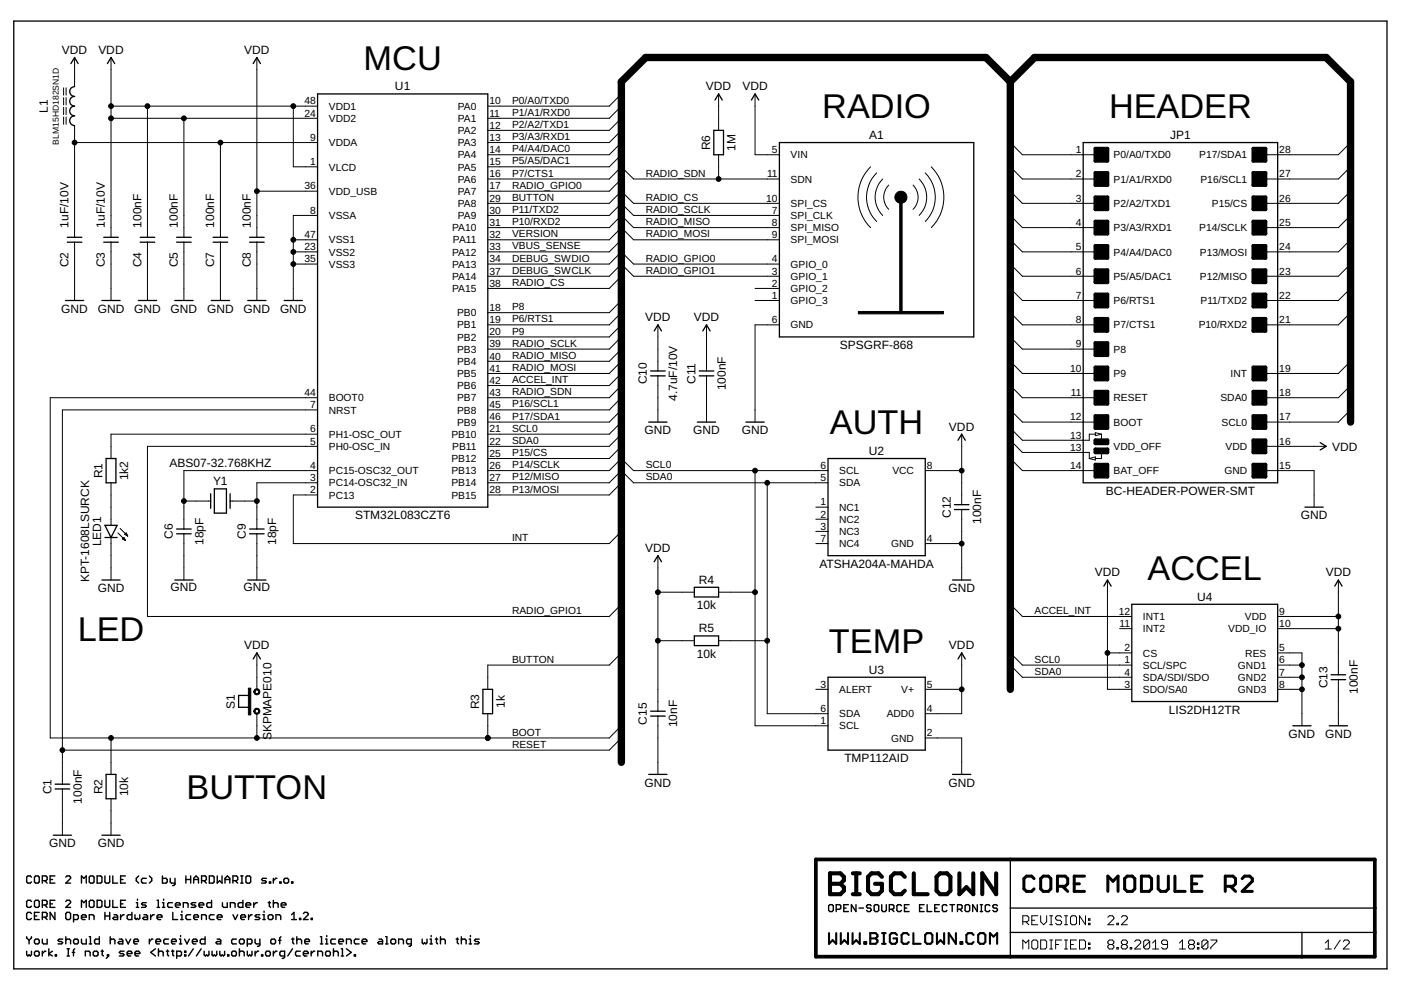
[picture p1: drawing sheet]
<svg xmlns="http://www.w3.org/2000/svg" width="297mm" height="210mm" viewBox="0 0 297 210" stroke-linecap="round" stroke-linejoin="round" font-family="sans-serif">
<g fill="none" stroke="#000" stroke-width=".3">
<path d="M5.7 198.6v.3l.5 .5M6.2 199.4v.7M6.7 186l-.3-.3h-.5l-.2 .3v1l.2 .2h.5l.3-.2M6.7 191.1l-.3-.2h-.5l-.2 .2v1l.2 .3h.5l.3-.3M6.7 193.7l-.3-.3h-.5l-.2 .3v1l.2 .3h.5l.3-.3M6.7 198.6v.3l-.5 .5M7.3 186l.3-.3h.5l.2 .3v1l-.2 .2h-.5l-.3-.2zM7.3 194.2h.5M7.6 190.9h.5l.2 .2v1l-.2 .3h-.5l-.3-.3v-1zM7.6 199.1h.5l.2 .3v.5l-.2 .2h-.5l-.3-.2v-.5zM8.3 193.4h-1v1.6h1M9 186.7h.7l.3-.2v-.5l-.3-.3h-.7v1.5"/>
<path d="M9 191.9h.7l.3-.3v-.5l-.3-.2h-.7v1.5M9 194.5h.7l.3-.3v-.5l-.3-.3h-.7v1.6M9 199.1v.8l.2 .2h.8v-1M9.5 186.7l.5 .5M9.5 191.9l.5 .5M9.5 194.5l.5 .5M10.6 186.5h.5M10.6 191.6h.5M11.6 185.7h-1v1.5h1M11.6 190.9h-1v1.5h1M11.6 193.4v1.6l-1-1.6v1.6M13.3 199.1h-.7l-.3 .3 .3 .2h.4l.3 .3-.3 .2h-.7"/>
<path d="M13.9 186l.3-.3h.5l.3 .3v.2l-1.1 1h1.1M13.9 191.1l.3-.2h.5l.3 .2v.3l-1.1 1h1.1M13.9 199.4l.3-.3h.5l.3 .3v.7M13.9 198.6v1.5M14.2 193.4h.5l.3 .3v1l-.3 .3h-.5l-.3-.3v-1zM15.6 195h.8l.2-.3v-.5l-.2-.2h-.8v1.5M15.9 199.1h.5l.2 .3v.5l-.2 .2h-.5l-.3-.2v-.5zM17.3 194.5h1v-.3l-.3-.2h-.5l-.2 .2v.5l.2 .3h.5M17.3 187.2v-1.5l.5 .5 .5-.5v1.5M17.3 192.4v-1.5l.5 .5 .5-.5v1.5M17.3 199.1v.8l.2 .2h.8v-1M18.9 186l.3-.3h.5l.2 .3v1l-.2 .2h-.5l-.3-.2z"/>
<path d="M18.9 195v-1h.8l.2 .2v.8M18.9 198.6h.3v1.5M19.2 190.9h.5l.2 .2v1l-.2 .3h-.5l-.3-.3v-1zM20.6 185.7h.8l.2 .3v1l-.2 .2h-.8zM20.6 190.9h.8l.2 .2v1l-.2 .3h-.8zM21.1 198.6v1.5h-.8l-.3-.2v-.5l.3-.3h.8M22.2 185.7v1.3l.3 .2h.5l.3-.2v-1.3M22.2 190.9v1.2l.3 .3h.5l.3-.3v-1.2M22.2 193.4v1.6M22.2 194.2h1.1M23.3 193.4v1.6M23.4 199.4l.2-.3h.5l.3 .3v.7"/>
<path d="M23.4 198.6v1.5M23.9 185.7v1.5h1M23.9 190.9v1.5h1M24.2 194h.5l.2 .2v.8h-.7l-.3-.3 .3-.2h.7M25.3 199.1h.5l.2 .3v.7h-.7l-.3-.2 .3-.3h.7M25.6 186.5h.5M25.6 194v1M25.6 191.6h.5M26.3 194h-.2l-.5 .5M26.6 185.7h-1v1.5h1M26.6 190.9h-1v1.5h1M26.7 199.1l.5 1 .5-1"/>
<path d="M28 193.4v1.6h-.8l-.2-.3v-.5l.2-.2h.8M28.3 199.6h1.1v-.2l-.3-.3h-.5l-.3 .3v.5l.3 .2h.5M28.6 194v.7l.3 .3 .2-.3 .3 .3 .2-.3v-.7M28.9 192.4h.5M28.9 191.4h.2v1M29.1 190.6v.3M29.4 185.7l-.5 .5v.5l.5 .5M30.5 194h.5l.3 .2v.8h-.8l-.2-.3 .2-.2h.8M31 186.2h-.8l-.2 .3v.5l.2 .2h.8M31 191.4h-.8l-.2 .2 .2 .3h.6l.2 .2-.2 .3h-.8M31.7 185.7l.5 .5v.5l-.5 .5M31.7 199.1v1"/>
<path d="M31.9 194v1M32.4 199.1h-.2l-.5 .5M32.7 194h-.3l-.5 .5M33 199.6h1.1v-.2l-.3-.3h-.5l-.3 .3v.5l.3 .2h.5M33.3 190.9h.3v1.5M33.3 192.4h.5M33.3 194.5h1v-.3l-.2-.2h-.5l-.3 .2v.5l.3 .3h.5M34.4 185.7v1.5h.8l.3-.2v-.5l-.3-.3h-.8M34.4 192.4h.5M34.4 191.4h.3v1M34.7 190.6v.3M35.7 199.1h-.7l-.3 .3v.5l.3 .2h.7"/>
<path d="M36.1 186.2v.8l.2 .2h.8M36.4 199.6h1v-.2l-.3-.3h-.5l-.2 .3v.5l.2 .2h.5M36.6 191.4h-.8l-.3 .2v.5l.3 .3h.8M36.6 193.4v1.6h1.1M37.1 186.2v1.3l-.2 .2h-.3M37.2 191.9h1v-.3l-.2-.2h-.6l-.2 .2v.5l.2 .3h.6M38 199.1h.3v1M38.3 198.4v.2M38.3 195h.5M38.3 194h.3v1M38.6 193.2v.2M38.9 192.4v-1h.7l.3 .2v.8"/>
<path d="M39.1 199.1l.5 1 .6-1M39.4 186.5h1M39.4 185.7v1.5M40.4 194h-.7l-.3 .2v.5l.3 .3h.7M40.4 185.7v1.5M40.8 199.6h1v-.2l-.2-.3h-.6l-.2 .3v.5l.2 .2h.6M41.1 186.5h1M41.1 187.2v-1l.5-.5 .5 .5v1M41.1 194.5h1v-.3l-.3-.2h-.5l-.2 .2v.5l.2 .3h.5M41.5 191.4h-.7l-.3 .2 .3 .3h.5l.2 .2-.2 .3h-.8M42.2 191.9h1v-.3l-.3-.2h-.5l-.2 .2v.5l.2 .3h.5M42.7 186.7h.8l.3-.2v-.5l-.3-.3h-.8v1.5"/>
<path d="M42.7 195v-1h.8l.3 .2v.8M43.2 186.7l.6 .5M43.5 198.6v1.5h-.8l-.2-.2v-.5l.2-.3h.8M44.4 185.7h.7l.3 .3v1l-.3 .2h-.7zM44.9 190.9v1.5h-.8l-.3-.3v-.5l.3-.2h.8M45.4 194h-.8l-.2 .2v.5l.2 .3h.8M46 199.1h.5l.3 .3v.7h-.8l-.2-.2 .2-.3h.8M46.1 185.7v1.5l.5-.5 .5 .5v-1.5M46.1 194.5h1v-.3l-.3-.2h-.5l-.2 .2v.5l.2 .3h.5M47.2 191.4v.7l.2 .3h.8v-1M47.7 186.5h1M47.7 187.2v-1l.5-.5 .5 .5v1"/>
<path d="M48.8 192.4v-1h.8l.2 .2v.8M49.4 186.7h.7l.3-.2v-.5l-.3-.3h-.7v1.5M49.4 194l.5 1 .5-1M49.9 186.7l.5 .5M50.1 199.1h-.7l-.3 .3v.5l.3 .2h.7M51 199.1h.5l.3 .3v.5l-.3 .2h-.5l-.2-.2v-.5zM51 185.7h.5M51 187.2h.5M51 194.5h1v-.3l-.2-.2h-.5l-.3 .2v.5l.3 .3h.5M51.3 185.7v1.5M51.5 190.9v1.5h-.8l-.2-.3v-.5l.2-.2h.8M52.1 186l.3-.3h.5l.2 .3v1l-.2 .2h-.5l-.3-.2z"/>
<path d="M52.1 191.9h1v-.3l-.2-.2h-.5l-.3 .2v.5l.3 .3h.5M52.7 194v1M53.5 194h-.3l-.5 .5M53.8 191.4v1M54.1 199.1v.8l.2 .2h.8M54.6 191.4h-.3l-.5 .5M55.1 194h-.8l-.2 .2 .2 .3h.5l.3 .2-.3 .3h-.7M55.1 199.1v1.3l-.3 .2h-.2M55.7 195h.5M55.7 194h.3v1M56 193.2v.2M56.5 186.2h-.8l-.2 .3 .2 .2h.5l.3 .3-.3 .2h-.7"/>
<path d="M56.9 191.4h.5M56.9 194.2l.2-.2h.5l.3 .2v.5l-.3 .3h-.5l-.2-.3zM57.1 191.1v1l.3 .3M57.1 187h.3v.2h-.3zM57.7 199.1h.5l.2 .3v.5l-.2 .2h-.5l-.3-.2v-.5zM58 186.2v1M58 190.9v1.5M58 191.6l.2-.2h.5l.3 .2v.8M58.5 195v-1h.8l.2 .2v.8M58.7 186.2h-.2l-.5 .5M59.1 199.4h.5M59.3 187h.3v.2h-.3z"/>
<path d="M59.6 198.6l-.3 .3v1.2M59.6 191.9h1v-.3l-.2-.2h-.5l-.3 .2v.5l.3 .3h.5M60.2 186.5l.2-.3h.5l.3 .3v.5l-.3 .2h-.5l-.2-.2zM61.8 187h.3v.2h-.3zM61.8 195h1M61.8 194l.5-.6v1.6M61.8 199.1h.5M62.1 198.9v1l.2 .2M62.9 199.4l.3-.3h.5l.2 .3v.7M62.9 198.6v1.5M63.5 194.7h.3v.3h-.3zM64.3 193.7l.3-.3h.5l.2 .3v.3l-1 1h1"/>
<path d="M64.6 199.6h1v-.2l-.2-.3h-.5l-.3 .3v.5l.3 .2h.5M66 194.7h.2v.3h-.2zM67.9 198.6h.3v1.5M69 199.1h.3v1M69.3 198.4v.2M71.1 199.1h-.7l-.3 .3v.5l.3 .2h.7M71.8 199.6h1v-.2l-.2-.3h-.5l-.3 .3v.5l.3 .2h.5M76.1 199.1h-.7l-.3 .3v.5l.3 .2h.7M76.8 199.6h1v-.2l-.3-.3h-.5l-.2 .3v.5l.2 .2h.5M80.3 199.1h.6l.2 .3v.7h-.8l-.2-.2 .2-.3h.8M81.8 198.6h.2v1.5M82.9 199.4l.2-.3h.5l.3 .3v.5l-.3 .2h-.5l-.2-.2z"/>
<path d="M89.5 199.1v.8l.3 .2 .2-.2 .3 .2 .2-.2v-.8M91.2 199.1h.2v1M91.4 198.4v.2M92.3 199.1h.5M92.5 198.9v1l.3 .2M93.4 199.4l.2-.3h.5l.3 .3v.7M93.4 198.6v1.5M96.7 199.1h.5M97 198.9v1l.2 .2M97.8 199.4l.3-.3h.5l.2 .3v.7M97.8 198.6v1.5M99.5 199.1h.2v1"/>
<path d="M99.7 198.4v.2M101.6 199.1h-.8l-.2 .3 .2 .2h.5l.3 .3-.3 .2h-.7M175.7 192l.2-.2h.5l.3 .2v1l-.3 .3h-.5l-.2-.3zM177.3 192.8h.7l.3-.3v-.5l-.3-.2h-.7v1.5M178.9 192.5h.5M179.9 191.8h-1v1.5h1M181.5 191.8v1.5l-1-1.5v1.5M182.1 192.5h1M184.7 192l-.2-.2h-.5l-.3 .2v.3l.3 .2h.5l.2 .3-.2 .5h-.5l-.3-.3M185.3 192l.3-.2h.5l.2 .2v1l-.2 .3h-.5l-.3-.3zM186.9 191.8v1.2l.3 .3h.5l.2-.3v-1.2M188.6 192.8h.7l.2-.3v-.5l-.2-.2h-.7v1.5"/>
<path d="M189 192.8l.5 .5M191.1 192l-.2-.2h-.5l-.2 .2v1l.2 .3h.5l.2-.3M191.8 192.5h.5M192.7 191.8h-.9v1.5h.9M195 192.5h.5M195.9 191.8h-.9v1.5h.9M196.6 191.8v1.5h.9M198.2 192.5h.5M199.2 191.8h-1v1.5h1M200.8 192l-.3-.2h-.5l-.2 .2v1l.2 .3h.5l.3-.3M201.4 191.8h1M201.9 191.8v1.5"/>
<path d="M203 192.8h.7l.3-.3v-.5l-.3-.2h-.7v1.5M203.5 192.8l.5 .5M204.9 191.8h.4l.3 .2v1l-.3 .3h-.4l-.3-.3v-1zM207.2 191.8v1.5l-1-1.5v1.5M207.8 191.8h.5M207.8 193.3h.5M208.1 191.8v1.5M209.9 192l-.3-.2h-.5l-.2 .2v1l.2 .3h.5l.3-.3M211.5 192l-.3-.2h-.4l-.3 .2v.3l.3 .2h.4l.3 .3-.3 .5h-.4l-.3-.3M5.7 201.7v.7l.2 .3 .3-.3 .2 .3 .3-.3v-.7M7.6 201.7h.5l.2 .2v.5l-.2 .3h-.5l-.3-.3v-.5zM9 201.7v1"/>
<path d="M9.7 201.7h-.2l-.5 .5M10.4 201.2v1.5M11.1 201.7l-.7 .5 .7 .5M11.7 202.4h.3v.3h-.3zM14.2 202.7h.5M14.2 201.2h.5M14.5 201.2v1.5M15.3 201.9h.5M15.8 201.2l-.2 .2v1.3M18.1 202.7v-1h.8l.2 .2v.8M18.9 200.1h.5M19.8 201.9l.2-.2h.5l.3 .2v.5l-.3 .3h-.5l-.2-.3z"/>
<path d="M21.4 201.7h.5M21.7 201.4v1l.2 .3M22.8 202.4h.2v.3h-.2zM23 202.7l-.5 .5M26.3 201.7h-.8l-.2 .2 .2 .3h.6l.2 .2-.2 .3h-.8M27 202.2h1l-.3-.5h-.5l-.2 .2v.5l.2 .3h.5M28.6 202.2h1v-.3l-.2-.2h-.5l-.3 .2v.5l.3 .3h.5M33 201.2l-1.1 .7 1.1 .8M33.6 201.9l.2-.2h.6l.2 .2v.8M33.6 201.2v1.5M35.3 201.7h.5M35.5 201.4v1l.3 .3"/>
<path d="M36.4 201.7h.5M36.6 201.4v1l.3 .3M37.5 202.7h.7l.3-.3v-.5l-.3-.2h-.7v1.5M38 200.1h.5M39.1 202.4h.3v.3h-.3zM39.1 201.7h.3v.2h-.3zM41 201.2l-1 1.5M42.7 201.2l-1.1 1.5M43.3 201.7v.7l.2 .3 .3-.3 .2 .3 .3-.3v-.7M45 201.7v.7l.2 .3 .2-.3 .3 .3 .3-.3v-.7M46.6 201.7v.7l.3 .3 .2-.3 .3 .3 .2-.3v-.7M48.3 202.4h.2v.3h-.2z"/>
<path d="M49.1 201.9l.3-.2h.5l.2 .2v.5l-.2 .3h-.5l-.3-.3zM50.8 201.9l.2-.2h.5l.3 .2v.8M50.8 201.2v1.5M52.4 200.1h.8l.2-.2v-.5l-.2-.3h-.8v1.5M52.4 201.7v.7l.3 .3 .2-.3 .3 .3 .2-.3v-.7M54.1 201.7v1M54.8 201.7h-.2l-.5 .5M55.5 202.4h.2v.3h-.2zM56.3 201.9l.3-.2h.5l.2 .2v.5l-.2 .3h-.5l-.3-.3zM58 201.7v1M58.7 201.7h-.2l-.5 .5M60.3 202.7h-.7l-.3-.3v-.5l.3-.2h.7v1.2l-.2 .3h-.3"/>
<path d="M62 201.2l-1 1.5M63.7 201.7h-.8l-.2 .2v.5l.2 .3h.8M64.3 202.2h1v-.3l-.2-.2h-.5l-.3 .2v.5l.3 .3h.5M66 201.7v1M66.7 201.7h-.2l-.5 .5M67.4 202.7v-1h.7l.3 .2v.8M67.9 200.1h.5M69 200.1h.5M69 201.9l.3-.2h.5l.2 .2v.5l-.2 .3h-.5l-.3-.3zM70.7 201.9l.3-.2h.5l.2 .2v.8M70.7 201.2v1.5M72.3 202.7h.6"/>
<path d="M72.3 201.2h.3v1.5M73.4 200.1v-1h.8l.3 .3v.7M73.4 201.2l1.1 .7-1.1 .8M75.1 202.4h.3v.3h-.3zM81.8 200.1h.5M84.5 200.1v-1h.8l.2 .3v.7M87.2 200.1h-.8l-.2-.2v-.5l.2-.3h.8v1.3l-.2 .2h-.3M91.2 200.1h.5M99.5 200.1h.5"/>
</g>
<g fill="none" stroke="#000" stroke-width=".28">
<path d="M2.9 4.5h291.2v200.9h-291.2zM15 13.5l.8-1.3 .8 1.3M15.8 18.4a1.04 1.04 0 0 0-1 1 1.04 1.04 0 0 0 1 1 1.03 1.03 0 0 0-1 1.1 1.03 1.03 0 0 0 1 1 1.03 1.03 0 0 0-1 1 1.03 1.03 0 0 0 1 1.1 1.04 1.04 0 0 0-1 1 1.04 1.04 0 0 0 1 1M22.8 13.5l.7-1.3 .8 1.3M53.7 13.5l.8-1.3 .7 1.3M67.3 19.9h36.1v87.6h-36.1zM151.3 27.6h2.1v5.2h-2.1zM151.6 21.2l.8-1.3 .7 1.3M159.3 21.2l.8-1.3 .8 1.3M165.2 30.2h41.3v41.2h-41.3zM229.7 30.2h41.2v72.2h-41.2zM14.3 51.4h3.1"/>
<path d="M14.3 50.3h3.1M22 51.4h3.1M22 50.3h3.1M29.7 51.4h3.1M29.7 50.3h3.1M37.4 51.4h3.1M37.4 50.3h3.1M45.2 51.4h3.1M45.2 50.3h3.1M52.9 51.4h3.1M52.9 50.3h3.1M13.9 63.7h3.8"/>
<path d="M21.6 63.7h3.9M29.3 63.7h3.9M37.1 63.7h3.8M44.8 63.7h3.9M52.5 63.7h3.9M60.3 63.7h3.8M137.9 79.7h3.1M137.9 78.7h3.1M138.7 70.2l.8-1.3 .8 1.3M148.3 79.7h3M148.3 78.7h3M149 70.2l.8-1.3 .8 1.3"/>
<path d="M22.5 97.2h2.1v5.2h-2.1zM137.5 89.5h3.9M147.8 89.5h3.9M158.2 89.5h3.8M175.6 97.2h20.6v20.6h-20.6zM203.1 93.3l.8-1.2 .8 1.2M279.9 93.9l1.3 .7-1.3 .8M22.2 111.4h2.6l-1.3 2.6zM22.2 114h2.6M37.4 113.2h3.1M37.4 112.2h3.1M44.7 104.7v3.1"/>
<path d="M45.4 103.7h2.6v5.1h-2.6zM48.8 104.7v3.1M52.9 113.2h3.1M52.9 112.2h3.1M138.7 119.1l.8-1.3 .8 1.3M202.4 108h3M202.4 107h3M276.7 107.5h3.8M21.6 123h3.9M37.1 123h3.8M52.5 123h3.9M53.7 139.7l.8-1.3 .7 1.3"/>
<path d="M147.2 124.5h5.2v2.1h-5.2zM147.2 134.8h5.2v2.1h-5.2zM202 123h3.8M203.1 139.7l.8-1.3 .8 1.3M234 124.3l.8-1.3 .8 1.3M240 128.1h30.9v20.6h-30.9zM283 124.3l.8-1.3 .7 1.3M52.9 147.4h-2.3v2.6h2.3M102.4 146.2h2v5.1h-2zM137.9 151.8h3.1M137.9 150.8h3.1M175.6 143.6h20.6v15.4h-20.6z"/>
<path d="M274.1 153.9h3.9M281.8 153.9h3.9M282.2 144.1h3.1M282.2 143.1h3.1M11.3 177.1h3.9M11.7 167.3h3.1M11.7 166.3h3.1M21.6 177.1h3.9M22.5 164.2h2.1v5.2h-2.1zM137.5 164.2h3.9M202 164.2h3.8M214.2 182.2v20.6"/>
<path d="M214.2 192.5h77.3M214.2 197.7h77.3M276 197.7v5.1"/>
</g>
<g fill="none" stroke="#000" stroke-width=".21">
<path d="M13.5 18.6v1.6M14 18.6v1.6M15.8 12.2v6.2M23.5 12.2v38.1M54.5 12.2v38.1M131.7 19.9l-2.5 2.6h-25.8M152.4 19.9v7.7M160.1 19.9v12.9h5.1M13.5 20.7v1.5M13.5 22.8v1.5M13.5 24.8v1.6M14 20.7v1.5"/>
<path d="M14 22.8v1.5M14 24.8v1.6M15.8 26.6v23.7M15.8 30.2h51.5M23.5 22.5h43.8M23.5 25.1h43.8M31.3 22.5v27.8M39 25.1v25.2M46.7 30.2v20.1M62.2 22.5v12.9h5.1M103.4 38h25.8l2.5-2.6 2.6 2.6h30.9M131.7 32.8l-2.5 2.6h-25.8"/>
<path d="M131.7 27.6l-2.5 2.6h-25.8M131.7 22.5l-2.5 2.6h-25.8M131.7 25.1l-2.5 2.5h-25.8M131.7 30.2l-2.5 2.6h-25.8M131.7 38l-2.5 2.5h-25.8M152.4 32.8v5.2M184.6 35.4a9.1 9.1 0 0 0 0 12.9M185.9 36.7a7.3 7.3 0 0 0 0 10.3M187.2 38a5.4 5.4 0 0 0 0 7.7M188.4 39.2a3.6 3.6 0 0 0 0 5.2M193.6 39.2a3.6 3.6 0 0 1 0 5.2M194.9 38a5.5 5.5 0 0 1 0 7.7"/>
<path d="M196.2 36.7a7.3 7.3 0 0 1 0 10.3M197.4 35.4a9.1 9.1 0 0 1 0 12.9M214.2 30.2l2.6 2.6h15.4M214.2 35.4l2.6 2.6h15.4M286.3 30.2l-2.5 2.6h-15.5M286.3 35.4l-2.5 2.6h-15.5M15.8 51.4v12.3M23.5 51.4v12.3M31.3 51.4v12.3M39 51.4v12.3M46.7 51.4v12.3M54.5 51.4v12.3"/>
<path d="M54.5 40.5h12.8M62.2 50.8h5.1M62.2 53.4h5.1M62.2 56h5.1M67.3 45.7h-5.1v18M103.4 45.7h25.8l2.5-2.6 2.6 2.6h30.9M103.4 50.8h25.8l2.5-2.5 2.6 2.5h30.9M103.4 43.1h25.8l2.5-2.6 2.6 2.6h30.9M103.4 48.3h25.8l2.5-2.6 2.6 2.6h30.9M103.4 56h25.8l2.5-2.6 2.6 2.6h30.9M103.4 58.6h25.8l2.5-2.6 2.6 2.6h30.9M131.7 50.8l-2.5 2.6h-25.8"/>
<path d="M131.7 58.6l-2.5 2.6h-25.8M214.2 40.5l2.6 2.6h15.4M214.2 45.7l2.6 2.6h15.4M214.2 50.8l2.6 2.6h15.4M214.2 56l2.6 2.6h15.4M286.3 40.5l-2.5 2.6h-15.5M286.3 45.7l-2.5 2.6h-15.5M286.3 50.8l-2.5 2.6h-15.5M286.3 56l-2.5 2.6h-15.5M131.7 63.7l-2.5 2.6h-25.8M131.7 66.3l-2.5 2.6h-25.8M131.7 68.9l-2.5 2.5h-25.8"/>
<path d="M131.7 71.4l-2.5 2.6h-25.8M131.7 74l-2.5 2.6h-25.8M131.7 76.6l-2.5 2.6h-25.8M131.7 79.2l-2.5 2.5h-25.8M139.5 68.9v9.8M139.5 79.7v9.8M149.8 68.9v9.8M149.8 79.7v9.8M160.1 61.2h5.1M160.1 63.7h5.1M165.2 68.9h-5.1v20.6M214.2 66.3l2.6 2.6h15.4"/>
<path d="M214.2 71.4l2.6 2.6h15.4M214.2 76.6l2.6 2.6h15.4M214.2 61.2l2.6 2.5h15.4M286.3 66.3l-2.5 2.6h-15.5M286.3 76.6l-2.5 2.6h-15.5M286.3 61.2l-2.5 2.5h-15.5M67.3 99.8h-28.3v12.4M67.3 92.1h-43.8v5.1M67.3 94.6h-36v36.1h97.9l2.5-2.6M67.3 86.9h-54.1v79.4M67.3 84.3h-56.7v72.2h118.6l2.5-2.6M103.4 99.8h25.8l2.5-2.6 2.6 2.6h41.3"/>
<path d="M131.7 92.1l-2.5 2.5h-25.8M131.7 89.5l-2.5 2.6h-25.8M131.7 84.3l-2.5 2.6h-25.8M131.7 94.6l-2.5 2.6h-25.8M131.7 81.7l-2.5 2.6h-25.8M131.7 86.9l-2.5 2.6h-25.8M160.1 99.8v54.1h15.5M196.2 99.8h7.7M203.9 92.1v14.9M214.2 97.2l2.6 2.6h15.4M214.2 90.8l2.6 2.5h14.1v-1.2h1.3M214.2 81.7l2.6 2.6h15.4"/>
<path d="M214.2 86.9l2.6 2.6h15.4M214.2 93.3l2.6 2.6h14.1v1.3M230.9 97.2l1.3-.3v.6zM232.2 91.7l1.3 .4-1.3 .3zM233.5 95.9v1.3h-1.3M233.5 92.1v1.2M268.3 99.8h10.3v7.7M268.3 94.6h12.9M286.3 81.7l-2.5 2.6h-15.5M286.3 86.9l-2.5 2.6h-15.5M23.5 102.4v9M23.5 114v9"/>
<path d="M25 113l1.6 1.6M25.5 112l1.6 1.6M26 114.2v.1l.6 .3M26 114.2l.6 .4M26.2 114l.4 .6M26.2 114l-.2 .2M26.5 113.2l.6 .4M26.7 113.1l.1-.1 .3 .6M26.7 113.1l-.2 .1M26.7 113.1l.4 .5M39 113.2v9.8M39 106.2h5.7"/>
<path d="M48.8 106.2h5.7M54.5 113.2v9.8M67.3 102.4h-12.8v9.8M67.3 104.9h-5.1v10.4h67l2.5-2.6M103.4 102.4h25.8l2.5-2.6 2.6 2.6h41.3M131.7 102.4l-2.5 2.5h-25.8M139.5 117.8v33M162.7 102.4v48.9h12.9M173 107.5h2.6M173 110.1h2.6M173 112.7h2.6M173 115.3h2.6"/>
<path d="M196.2 115.3h7.7M203.9 108v15M54.5 138.4v7.8M131.7 138.4l-2.5 2.6h-25.8v5.2M139.5 125.6h7.7M139.5 135.8h7.7M152.4 125.6h7.7M152.4 135.8h10.3M203.9 138.4v12.9h-7.7M214.2 138.4l2.6 2.6h23.2M214.2 128.1l2.6 2.6h23.2M234.8 123v23.2h5.2"/>
<path d="M234.8 138.4h5.2M237.4 133.3h2.6M270.9 138.4h5.1v15.5M270.9 130.7h12.9M270.9 133.3h12.9M283.8 123v20.1M23.5 156.5v7.7M54.5 151.3v5.2M103.4 151.3v5.2M131.7 156.5l-2.5 2.5h-116M139.5 151.8v12.4M173 146.2h2.6"/>
<path d="M196.2 156.5h7.7v7.7M196.2 146.2h7.7M214.2 141l2.6 2.6h23.2M270.9 146.2h5.1M270.9 141h5.1M270.9 143.6h5.1M283.8 144.1v9.8M13.2 167.3v9.8M23.5 169.4v7.7M216.9 195.4h.9l.3-.3v-.6l-.3-.3h-.9v1.9M217.5 195.4l.6 .7M218.8 195.1h.6"/>
<path d="M219.1 199.3h.6l.3 .3v1.3l-.3 .3h-.6l-.3-.3v-1.3zM220 194.2h-1.2v1.9h1.2M220.6 194.2v1.2l.7 .7 .6-.7v-1.2M220.6 199.3h1l.3 .3v1.3l-.3 .3h-1zM222.5 194.2h.7M222.5 196.1h.7M222.5 199.3h.7M222.9 194.2v1.9M222.9 199.3v1.9M225.1 194.5l-.3-.3h-.7l-.3 .3v.3l.3 .3h.7l.3 .3v.3l-.3 .4h-.7l-.3-.4M225.1 199.3h-1.3v1.9M225.7 194.2h.7"/>
<path d="M225.7 196.1h.7M225.7 199.3h.7M226 194.2v1.9M226 199.3v1.9M227.3 194.2h.6l.3 .3v1.2l-.3 .4h-.6l-.3-.4v-1.2zM228.2 199.3h-1.2v1.9h1.2M228.9 199.3h.9l.3 .3v1.3l-.3 .3h-.9zM230.1 194.2v1.9l-1.2-1.9v1.9M230.8 195.7h.3v.4h-.3zM230.8 194.8h.3v.3h-.3zM230.8 199.9h.3v.4h-.3zM234.9 194.5l.3-.3h.6l.4 .3v.3l-1.3 1.3h1.3"/>
<path d="M236.8 195.7h.3v.4h-.3zM237.7 194.5l.4-.3h.6l.3 .3v.3l-1.3 1.3h1.3M240.6 199.6l.3-.3h.6l.4 .3v.3l-1.3 1.3h1.3M243.8 199.6l-.4-.3h-.6l-.3 .3v1.3M243.8 199.6v1.3l-.4 .3h-.6l-.3-.3M243.8 199.6l-1.3 1.3M244.4 199.9l.6-.6v1.9M250.1 199.9l.6-.6v1.9M253.9 199.9h.3v.4h-.3zM256.1 199.6l-.3-.3h-.7l-.3 .3v1.3M256.1 199.6v1.3l-.3 .3h-.7l-.3-.3M256.1 199.6l-1.3 1.3"/>
<path d="M256.7 199.3h1.3v.3l-1.3 1.3v.3M281 199.9l.6-.6v1.9M284.2 199.3l-1.3 1.9M284.8 199.6l.3-.3h.6l.4 .3v.3l-1.3 1.3h1.3M216.9 201.2v-1.9l.6 .6 .6-.6v1.9M222.5 201.2h.7M223.8 200.3h.7M225.7 201.2h.7M227 200.3h.6M230.8 200.9h.3v.3h-.3zM235.2 200.3l-.3-.4v-.3l.3-.3h.6l.4 .3v.3l-.4 .4M235.2 200.3l-.3 .3v.3l.3 .3h.6l.4-.3v-.3l-.4-.3"/>
<path d="M235.2 200.3h.6M236.8 200.9h.3v.3h-.3zM238.1 200.3l-.4-.4v-.3l.4-.3h.6l.3 .3v.3l-.3 .4M238.1 200.3l-.4 .3v.3l.4 .3h.6l.3-.3v-.3l-.3-.3M238.1 200.3h.6M239.6 200.9h.3v.3h-.3zM244.4 201.2h1.3M247.5 200.3h-.9l-.3-.4v-.3l.3-.3h.6l.3 .3v1.3l-.3 .3h-.6l-.3-.3M250.1 201.2h1.3M252.3 200.3l-.3-.4v-.3l.3-.3h.6l.3 .3v.3l-.3 .4M252.3 200.3l-.3 .3v.3l.3 .3h.6l.3-.3v-.3l-.3-.3M252.3 200.3h.6"/>
<path d="M253.9 200.9h.3v.3h-.3zM281 201.2h1.3"/>
</g>
<g fill="#000" stroke="#000" stroke-width=".21">
<path d="M54 150.3a.65 .65 0 0 1 1 .2 .65 .65 0 0 1-.4 .9 .65 .65 0 0 1-.8-.6h.3a.39 .39 0 0 1 .5-.4 .39 .39 0 0 1 .1 .6 .39 .39 0 0 1-.6-.1v-.1h-.3z" fill-rule="evenodd"/>
<path d="M54 146.2a.65 .65 0 0 1 1 .2 .65 .65 0 0 1-.4 .9 .65 .65 0 0 1-.8-.6h.3a.39 .39 0 0 1 .5-.4 .39 .39 0 0 1 .1 .6 .39 .39 0 0 1-.6-.1v-.1h-.3z" fill-rule="evenodd"/>
<circle cx="15.8" cy="30.2" r=".51"/>
<circle cx="23.5" cy="22.5" r=".51"/>
<circle cx="23.5" cy="25.1" r=".51"/>
<circle cx="31.3" cy="22.5" r=".51"/>
<circle cx="39" cy="25.1" r=".51"/>
<circle cx="46.7" cy="30.2" r=".51"/>
<circle cx="62.2" cy="22.5" r=".51"/>
<circle cx="152.4" cy="38" r=".51"/>
<circle cx="54.5" cy="40.5" r=".51"/>
<circle cx="62.2" cy="56" r=".51"/>
<circle cx="62.2" cy="50.8" r=".51"/>
<circle cx="62.2" cy="53.4" r=".51"/>
<circle cx="191" cy="41.8" r="1.29"/>
<circle cx="160.1" cy="99.8" r=".51"/>
<circle cx="203.9" cy="99.8" r=".51"/>
<circle cx="39" cy="106.2" r=".51"/>
<circle cx="54.5" cy="106.2" r=".51"/>
<circle cx="162.7" cy="102.4" r=".51"/>
<circle cx="203.9" cy="115.3" r=".51"/>
<circle cx="139.5" cy="125.6" r=".51"/>
<circle cx="139.5" cy="135.8" r=".51"/>
<circle cx="160.1" cy="125.6" r=".51"/>
<circle cx="162.7" cy="135.8" r=".51"/>
<circle cx="234.8" cy="138.4" r=".51"/>
<circle cx="283.8" cy="130.7" r=".51"/>
<circle cx="283.8" cy="133.3" r=".51"/>
<circle cx="13.2" cy="159" r=".51"/>
<circle cx="23.5" cy="156.5" r=".51"/>
<circle cx="54.5" cy="156.5" r=".51"/>
<circle cx="103.4" cy="156.5" r=".51"/>
<circle cx="203.9" cy="146.2" r=".51"/>
<circle cx="276" cy="146.2" r=".51"/>
<circle cx="276" cy="143.6" r=".51"/>
<circle cx="276" cy="141" r=".51"/>
</g>
<g fill="#000" stroke="#000" stroke-width=".21">
<path d="M232.2 36.7h2.6v2.5h-2.6zM232.2 31.5h2.6v2.6h-2.6zM265.7 31.5h2.6v2.6h-2.6zM265.7 36.7h2.6v2.5h-2.6zM190.8 41.8h.5v24.5h-.5zM232.2 41.8h2.6v2.6h-2.6zM232.2 47h2.6v2.6h-2.6zM232.2 52.1h2.6v2.6h-2.6zM232.2 57.3h2.6v2.6h-2.6zM265.7 41.8h2.6v2.6h-2.6zM265.7 47h2.6v2.6h-2.6zM265.7 52.1h2.6v2.6h-2.6z"/>
<path d="M265.7 57.3h2.6v2.6h-2.6zM182 66h18v.5h-18zM232.2 62.4h2.6v2.6h-2.6zM232.2 67.6h2.6v2.6h-2.6zM232.2 72.7h2.6v2.6h-2.6zM232.2 77.9h2.6v2.6h-2.6zM265.7 62.4h2.6v2.6h-2.6zM265.7 67.6h2.6v2.6h-2.6zM265.7 77.9h2.6v2.6h-2.6zM232.2 83h2.6v2.6h-2.6zM232.2 88.2h2.6v2.6h-2.6zM232.2 98.5h2.6v2.6h-2.6z"/>
<path d="M265.7 83h2.6v2.6h-2.6zM265.7 88.2h2.6v2.6h-2.6zM265.7 93.3h2.6v2.6h-2.6zM265.7 98.5h2.6v2.6h-2.6zM52.7 145.9h.5v5.7h-.5z"/>
</g>
<g fill="none" stroke="#000" stroke-width=".78">
<path d="M232.2 36.7h2.6v2.5h-2.6zM232.2 31.5h2.6v2.6h-2.6zM265.7 36.7h2.6v2.5h-2.6zM265.7 31.5h2.6v2.6h-2.6zM232.2 41.8h2.6v2.6h-2.6zM232.2 47h2.6v2.6h-2.6zM232.2 52.1h2.6v2.6h-2.6zM232.2 57.3h2.6v2.6h-2.6zM265.7 41.8h2.6v2.6h-2.6zM265.7 47h2.6v2.6h-2.6zM265.7 52.1h2.6v2.6h-2.6zM265.7 57.3h2.6v2.6h-2.6z"/>
<path d="M232.2 62.4h2.6v2.6h-2.6zM232.2 67.6h2.6v2.6h-2.6zM232.2 72.7h2.6v2.6h-2.6zM232.2 77.9h2.6v2.6h-2.6zM265.7 62.4h2.6v2.6h-2.6zM265.7 67.6h2.6v2.6h-2.6zM265.7 77.9h2.6v2.6h-2.6zM232.2 93.3h2.6v.7h-2.6zM232.2 95.3h2.6v.6h-2.6zM232.2 83h2.6v2.6h-2.6zM232.2 88.2h2.6v2.6h-2.6zM232.2 98.5h2.6v2.6h-2.6z"/>
<path d="M265.7 93.3h2.6v2.6h-2.6zM265.7 83h2.6v2.6h-2.6zM265.7 88.2h2.6v2.6h-2.6zM265.7 98.5h2.6v2.6h-2.6zM173 182.2h118.5v20.6h-118.5z"/>
</g>
<path d="M176 185.2h2.2l.7 .7v.7l-.7 .8 .7 .7v.7l-.7 .8h-2.2zM176 187.4h2.2M180.8 185.2h1.5M180.8 189.6h1.5M181.5 185.2v4.4M187 185.9l-.8-.7h-1.4l-.8 .7v2.9l.8 .8h1.4l.8-.8v-1.4h-1.5M191.8 185.9l-.7-.7h-1.5l-.7 .7v2.9l.7 .8h1.5l.7-.8M193.7 185.2v4.4h3M199.3 185.2h1.5l.7 .7v2.9l-.7 .8h-1.5l-.7-.8v-2.9zM203.4 185.2v4.4l1.5-1.5 1.5 1.5v-4.4M211.2 185.2v4.4l-2.9-4.4v4.4" fill="none" stroke="#000" stroke-width=".87"/>
<g fill="none" stroke="#000" stroke-width=".44">
<path d="M175.8 197.8v2.3l.7-.8 .8 .8v-2.3M178.3 197.8v2.3l.7-.8 .8 .8v-2.3M180.8 197.8v2.3l.7-.8 .8 .8v-2.3M183.3 199.7h.3v.4h-.3zM184.5 197.8h1.2l.3 .4v.4l-.3 .4 .3 .3v.4l-.3 .4h-1.2zM184.5 199h1.2M187 197.8h.8M187.4 197.8v2.3M190.2 198.2l-.4-.4h-.8l-.3 .4v1.5l.3 .4h.8l.4-.4v-.7h-.8M192.7 198.2l-.4-.4h-.8l-.3 .4v1.5l.3 .4h.8l.4-.4M193.7 197.8v2.3h1.5M196.2 198.2l.3-.4h.8l.4 .4v1.5l-.4 .4h-.8l-.3-.4z"/>
<path d="M198.6 197.8v2.3l.8-.8 .8 .8v-2.3M202.7 197.8v2.3l-1.6-2.3v2.3M203.6 199.7h.4v.4h-.4zM206.4 198.2l-.4-.4h-.7l-.4 .4v1.5l.4 .4h.7l.4-.4M207.4 198.2l.4-.4h.7l.4 .4v1.5l-.4 .4h-.7l-.4-.4zM187 200.1h.8M209.9 200.1v-2.3l.8 .8 .7-.8v2.3"/>
</g>
<g fill="none" stroke="#000" stroke-width=".63">
<path d="M219.2 186.3l-.5-.5h-1.1l-.5 .5v2.2l.5 .5h1.1l.5-.5M220.6 186.3l.6-.5h1.1l.5 .5v2.2l-.5 .5h-1.1l-.6-.5zM224.2 187.9h1.6l.6-.5v-1.1l-.6-.5h-1.6v3.2M225.3 187.9l1.1 1.1M227.8 187.4h1.1M229.9 185.8h-2.1v3.2h2.1M234.9 189v-3.2l1.1 1 1-1v3.2M239 185.8h1.1l.5 .5v2.2l-.5 .5h-1.1l-.6-.5v-2.2zM242 185.8h1.6l.6 .5v2.2l-.6 .5h-1.6zM245.6 185.8v2.7l.5 .5h1.1l.5-.5v-2.7M249.1 185.8v3.2h2.2M252.7 187.4h1"/>
<path d="M254.8 185.8h-2.1v3.2h2.1M259.8 187.9h1.6l.6-.5v-1.1l-.6-.5h-1.6v3.2M260.9 187.9l1.1 1.1M263.4 186.3l.5-.5h1.1l.5 .5v.5l-2.1 2.2h2.1"/>
</g>
<path d="M214.2 17.3l-5.2-5.1h-72.1l-5.2 5.1v144.3M214.2 17.3l5.2-5.1h61.8l5.1 5.1v72.2M214.2 17.3v128.9" fill="none" stroke="#000" stroke-width="1.6"/>
<g font-size="7.3">
<text x="77.1" y="14.8">MCU</text>
<text x="174.3" y="25.1">RADIO</text>
<text x="235.1" y="25.1">HEADER</text>
<text x="176" y="92">AUTH</text>
<text x="243.3" y="123">ACCEL</text>
<text x="16.5" y="135.9">LED</text>
<text x="175.8" y="138.4">TEMP</text>
<text x="39.6" y="169.3">BUTTON</text>
</g>
<g font-size="2.5">
<text x="13.1" y="11.4">VDD</text>
<text x="20.9" y="11.4">VDD</text>
<text x="51.8" y="11.4">VDD</text>
<text x="10.1" y="23.9" transform="rotate(-90 10.1 23.9)">L1</text>
<text x="83.7" y="19.1">U1</text>
<text x="149.7" y="19.1">VDD</text>
<text x="157.4" y="19.1">VDD</text>
<text x="184.3" y="29.5">A1</text>
<text x="248.1" y="29.5">JP1</text>
<text x="150.6" y="31.9" transform="rotate(-90 150.6 31.9)">R6</text>
<text x="156" y="32" transform="rotate(-90 156 32)">1M</text>
<text x="14.5" y="48.3" transform="rotate(-90 14.5 48.3)">1uF/10V</text>
<text x="22.3" y="48.3" transform="rotate(-90 22.3 48.3)">1uF/10V</text>
<text x="30" y="48.3" transform="rotate(-90 30 48.3)">100nF</text>
<text x="37.7" y="48.3" transform="rotate(-90 37.7 48.3)">100nF</text>
<text x="45.4" y="48.3" transform="rotate(-90 45.4 48.3)">100nF</text>
<text x="53.2" y="48.3" transform="rotate(-90 53.2 48.3)">100nF</text>
<text x="14.5" y="56.7" transform="rotate(-90 14.5 56.7)">C2</text>
<text x="22.3" y="56.7" transform="rotate(-90 22.3 56.7)">C3</text>
<text x="30" y="56.7" transform="rotate(-90 30 56.7)">C4</text>
<text x="37.7" y="56.7" transform="rotate(-90 37.7 56.7)">C5</text>
<text x="45.4" y="56.7" transform="rotate(-90 45.4 56.7)">C7</text>
<text x="53.2" y="56.7" transform="rotate(-90 53.2 56.7)">C8</text>
<text x="13" y="66.3">GND</text>
<text x="20.7" y="66.3">GND</text>
<text x="28.5" y="66.3">GND</text>
<text x="36.2" y="66.3">GND</text>
<text x="43.9" y="66.3">GND</text>
<text x="51.6" y="66.3">GND</text>
<text x="59.4" y="66.3">GND</text>
<text x="136.8" y="68.1">VDD</text>
<text x="147.1" y="68.1">VDD</text>
<text x="178.1" y="74">SPSGRF-868</text>
<text x="137.2" y="81.5" transform="rotate(-90 137.2 81.5)">C10</text>
<text x="147.5" y="81.4" transform="rotate(-90 147.5 81.4)">C11</text>
<text x="153.9" y="82.8" transform="rotate(-90 153.9 82.8)">100nF</text>
<text x="143.6" y="85" transform="rotate(-90 143.6 85)">4.7uF/10V</text>
<text x="136.7" y="92.1">GND</text>
<text x="147" y="92.1">GND</text>
<text x="157.3" y="92.1">GND</text>
<text x="201.2" y="91.3">VDD</text>
<text x="282.5" y="95.5">VDD</text>
<text x="21.7" y="101.4" transform="rotate(-90 21.7 101.4)">R1</text>
<text x="27.1" y="101.8" transform="rotate(-90 27.1 101.8)">1k2</text>
<text x="35.9" y="99">ABS07-32.768KHZ</text>
<text x="184.2" y="96.4">U2</text>
<text x="45.2" y="102.9">Y1</text>
<text x="234.4" y="104.9">BC-HEADER-POWER-SMT</text>
<text x="75.3" y="110.1">STM32L083CZT6</text>
<text x="201.6" y="109.8" transform="rotate(-90 201.6 109.8)">C12</text>
<text x="208" y="111.1" transform="rotate(-90 208 111.1)">100nF</text>
<text x="275.8" y="110.1">GND</text>
<text x="21.5" y="115.9" transform="rotate(-90 21.5 115.9)">LED1</text>
<text x="36.7" y="114.3" transform="rotate(-90 36.7 114.3)">C6</text>
<text x="43.1" y="115.6" transform="rotate(-90 43.1 115.6)">18pF</text>
<text x="52.1" y="114.3" transform="rotate(-90 52.1 114.3)">C9</text>
<text x="58.6" y="115.6" transform="rotate(-90 58.6 115.6)">18pF</text>
<text x="136.8" y="117">VDD</text>
<text x="18.9" y="123.5" transform="rotate(-90 18.9 123.5)">KPT-1608LSURCK</text>
<text x="20.7" y="125.5">GND</text>
<text x="36.2" y="125.4">GND</text>
<text x="51.6" y="125.4">GND</text>
<text x="148.2" y="123.7">R4</text>
<text x="173.7" y="120.4">ATSHA204A-MAHDA</text>
<text x="201.1" y="125.5">GND</text>
<text x="232.1" y="122.2">VDD</text>
<text x="281.1" y="122.2">VDD</text>
<text x="147.7" y="129.2">10k</text>
<text x="253.8" y="127.4">U4</text>
<text x="51.8" y="137.7">VDD</text>
<text x="148.2" y="134.1">R5</text>
<text x="201.2" y="137.7">VDD</text>
<text x="147.7" y="139.5">10k</text>
<text x="184.2" y="142.8">U3</text>
<text x="281.4" y="145.9" transform="rotate(-90 281.4 145.9)">C13</text>
<text x="287.9" y="147.2" transform="rotate(-90 287.9 147.2)">100nF</text>
<text x="49.8" y="150.3" transform="rotate(-90 49.8 150.3)">S1</text>
<text x="101.6" y="150.4" transform="rotate(-90 101.6 150.4)">R3</text>
<text x="107" y="150.1" transform="rotate(-90 107 150.1)">1k</text>
<text x="137.2" y="153.6" transform="rotate(-90 137.2 153.6)">C15</text>
<text x="143.6" y="154.2" transform="rotate(-90 143.6 154.2)">10nF</text>
<text x="247.8" y="151.3">LIS2DH12TR</text>
<text x="57.5" y="157" transform="rotate(-90 57.5 157)">SKPMAPE010</text>
<text x="179" y="161.6">TMP112AID</text>
<text x="273.2" y="156.5">GND</text>
<text x="280.9" y="156.5">GND</text>
<text x="136.7" y="166.8">GND</text>
<text x="201.1" y="166.8">GND</text>
<text x="10.9" y="168.4" transform="rotate(-90 10.9 168.4)">C1</text>
<text x="17.4" y="170.4" transform="rotate(-90 17.4 170.4)">100nF</text>
<text x="21.7" y="168.4" transform="rotate(-90 21.7 168.4)">R2</text>
<text x="27.1" y="168.8" transform="rotate(-90 27.1 168.8)">10k</text>
<text x="10.4" y="179.6">GND</text>
<text x="20.7" y="179.6">GND</text>
</g>
<g font-size="2.2">
<text x="64.6" y="22.1">48</text>
<text x="69.7" y="23.3">VDD1</text>
<text x="97.1" y="23.3">PA0</text>
<text x="103.8" y="22.1">10</text>
<text x="108.6" y="22">P0/A0/TXD0</text>
<text x="64.6" y="24.7">24</text>
<text x="65.8" y="29.9">9</text>
<text x="69.7" y="25.8">VDD2</text>
<text x="97.1" y="25.8">PA1</text>
<text x="97.1" y="28.4">PA2</text>
<text x="103.8" y="24.7">11</text>
<text x="103.8" y="27.3">12</text>
<text x="103.8" y="29.9">13</text>
<text x="108.6" y="27.1">P2/A2/TXD1</text>
<text x="108.6" y="24.6">P1/A1/RXD0</text>
<text x="108.6" y="29.7">P3/A3/RXD1</text>
<text x="65.8" y="35">1</text>
<text x="69.7" y="31">VDDA</text>
<text x="97.1" y="31">PA3</text>
<text x="97.1" y="33.6">PA4</text>
<text x="103.8" y="32.4">14</text>
<text x="103.8" y="35">15</text>
<text x="108.6" y="32.3">P4/A4/DAC0</text>
<text x="108.6" y="34.9">P5/A5/DAC1</text>
<text x="163.7" y="32.4">5</text>
<text x="167.6" y="33.6">VIN</text>
<text x="228.1" y="32.4">1</text>
<text x="236.1" y="33.6">P0/A0/TXD0</text>
<text x="254.3" y="33.6">P17/SDA1</text>
<text x="271.2" y="32.4">28</text>
<text x="64.6" y="40.2">36</text>
<text x="69.7" y="36.2">VLCD</text>
<text x="69.7" y="41.3">VDD_USB</text>
<text x="97.1" y="36.2">PA5</text>
<text x="97.1" y="38.7">PA6</text>
<text x="97.1" y="41.3">PA7</text>
<text x="103.8" y="37.6">16</text>
<text x="103.8" y="40.2">17</text>
<text x="108.6" y="40">RADIO_GPIO0</text>
<text x="108.6" y="37.4">P7/CTS1</text>
<text x="136.9" y="37.4">RADIO_SDN</text>
<text x="162.6" y="37.6">11</text>
<text x="167.6" y="38.7">SDN</text>
<text x="228.1" y="37.6">2</text>
<text x="236.1" y="38.7">P1/A1/RXD0</text>
<text x="254.5" y="38.7">P16/SCL1</text>
<text x="271.2" y="37.6">27</text>
<text x="65.8" y="45.3">8</text>
<text x="69.7" y="46.5">VSSA</text>
<text x="97.1" y="43.9">PA8</text>
<text x="97.1" y="46.5">PA9</text>
<text x="103.8" y="42.7">29</text>
<text x="103.8" y="45.3">30</text>
<text x="103.8" y="47.9">31</text>
<text x="108.6" y="42.6">BUTTON</text>
<text x="108.6" y="45.2">P11/TXD2</text>
<text x="108.6" y="47.7">P10/RXD2</text>
<text x="136.9" y="42.6">RADIO_CS</text>
<text x="136.9" y="45.2">RADIO_SCLK</text>
<text x="136.9" y="47.7">RADIO_MISO</text>
<text x="162.5" y="42.7">10</text>
<text x="163.7" y="47.9">8</text>
<text x="163.7" y="45.3">7</text>
<text x="167.6" y="43.9">SPI_CS</text>
<text x="167.6" y="46.5">SPI_CLK</text>
<text x="228.1" y="42.7">3</text>
<text x="228.1" y="47.9">4</text>
<text x="236.1" y="43.9">P2/A2/TXD1</text>
<text x="256.9" y="43.9">P15/CS</text>
<text x="271.2" y="42.7">26</text>
<text x="271.2" y="47.9">25</text>
<text x="64.6" y="50.5">47</text>
<text x="64.6" y="53.1">23</text>
<text x="69.7" y="51.6">VSS1</text>
<text x="95.9" y="49">PA10</text>
<text x="96" y="51.6">PA11</text>
<text x="103.8" y="50.5">32</text>
<text x="103.8" y="53.1">33</text>
<text x="108.6" y="50.3">VERSION</text>
<text x="108.6" y="52.9">VBUS_SENSE</text>
<text x="136.9" y="50.3">RADIO_MOSI</text>
<text x="163.7" y="50.5">9</text>
<text x="167.6" y="51.6">SPI_MOSI</text>
<text x="167.6" y="49">SPI_MISO</text>
<text x="228.1" y="53.1">5</text>
<text x="236.1" y="49">P3/A3/RXD1</text>
<text x="254.3" y="49">P14/SCLK</text>
<text x="271.2" y="53.1">24</text>
<text x="64.6" y="55.6">35</text>
<text x="69.7" y="54.2">VSS2</text>
<text x="69.7" y="56.8">VSS3</text>
<text x="95.9" y="54.2">PA12</text>
<text x="95.9" y="56.8">PA13</text>
<text x="95.9" y="59.3">PA14</text>
<text x="103.8" y="55.6">34</text>
<text x="103.8" y="58.2">37</text>
<text x="108.6" y="58.1">DEBUG_SWCLK</text>
<text x="108.6" y="55.5">DEBUG_SWDIO</text>
<text x="136.9" y="55.5">RADIO_GPIO0</text>
<text x="136.9" y="58.1">RADIO_GPIO1</text>
<text x="163.7" y="55.6">4</text>
<text x="163.7" y="58.2">3</text>
<text x="167.6" y="56.8">GPIO_0</text>
<text x="167.6" y="59.3">GPIO_1</text>
<text x="228.1" y="58.2">6</text>
<text x="236.1" y="54.2">P4/A4/DAC0</text>
<text x="236.1" y="59.3">P5/A5/DAC1</text>
<text x="254.4" y="54.2">P13/MOSI</text>
<text x="254.4" y="59.3">P12/MISO</text>
<text x="271.2" y="58.2">23</text>
<text x="95.9" y="61.9">PA15</text>
<text x="103.8" y="65.9">18</text>
<text x="103.8" y="60.8">38</text>
<text x="108.6" y="65.8">P8</text>
<text x="108.6" y="60.6">RADIO_CS</text>
<text x="163.7" y="60.8">2</text>
<text x="163.7" y="63.4">1</text>
<text x="167.6" y="61.9">GPIO_2</text>
<text x="167.6" y="64.5">GPIO_3</text>
<text x="228.1" y="63.4">7</text>
<text x="236.1" y="64.5">P6/RTS1</text>
<text x="254.5" y="64.5">P11/TXD2</text>
<text x="271.2" y="63.4">22</text>
<text x="96.9" y="67.1">PB0</text>
<text x="96.9" y="69.6">PB1</text>
<text x="103.8" y="68.5">19</text>
<text x="103.8" y="71.1">20</text>
<text x="108.6" y="70.9">P9</text>
<text x="108.6" y="68.4">P6/RTS1</text>
<text x="163.7" y="68.5">6</text>
<text x="167.6" y="69.6">GND</text>
<text x="228.1" y="68.5">8</text>
<text x="236.1" y="69.6">P7/CTS1</text>
<text x="254.2" y="69.6">P10/RXD2</text>
<text x="271.2" y="68.5">21</text>
<text x="96.9" y="72.2">PB2</text>
<text x="96.9" y="74.8">PB3</text>
<text x="96.9" y="77.4">PB4</text>
<text x="103.8" y="73.7">39</text>
<text x="103.8" y="76.2">40</text>
<text x="108.6" y="73.5">RADIO_SCLK</text>
<text x="108.6" y="76.1">RADIO_MISO</text>
<text x="228.1" y="73.7">9</text>
<text x="236.1" y="74.8">P8</text>
<text x="64.6" y="84">44</text>
<text x="96.9" y="79.9">PB5</text>
<text x="96.9" y="82.5">PB6</text>
<text x="103.8" y="78.8">41</text>
<text x="103.8" y="81.4">42</text>
<text x="103.8" y="84">43</text>
<text x="108.6" y="78.7">RADIO_MOSI</text>
<text x="108.6" y="83.8">RADIO_SDN</text>
<text x="108.6" y="81.2">ACCEL_INT</text>
<text x="226.9" y="78.8">10</text>
<text x="227.1" y="84">11</text>
<text x="236.1" y="79.9">P9</text>
<text x="260.9" y="79.9">INT</text>
<text x="271.2" y="78.8">19</text>
<text x="271.2" y="84">18</text>
<text x="65.8" y="86.5">7</text>
<text x="69.7" y="87.7">NRST</text>
<text x="69.7" y="85.1">BOOT0</text>
<text x="96.9" y="85.1">PB7</text>
<text x="96.9" y="87.7">PB8</text>
<text x="103.8" y="86.5">45</text>
<text x="103.8" y="89.1">46</text>
<text x="108.6" y="86.4">P16/SCL1</text>
<text x="108.6" y="89">P17/SDA1</text>
<text x="226.9" y="89.1">12</text>
<text x="236.1" y="85.1">RESET</text>
<text x="258.7" y="85.1">SDA0</text>
<text x="271.2" y="89.1">17</text>
<text x="65.8" y="94.3">5</text>
<text x="65.8" y="91.7">6</text>
<text x="69.7" y="95.4">PH0-OSC_IN</text>
<text x="69.7" y="92.8">PH1-OSC_OUT</text>
<text x="95.7" y="92.8">PB10</text>
<text x="95.9" y="95.4">PB11</text>
<text x="96.9" y="90.3">PB9</text>
<text x="103.8" y="91.7">21</text>
<text x="103.8" y="94.3">22</text>
<text x="108.6" y="91.5">SCL0</text>
<text x="108.6" y="94.1">SDA0</text>
<text x="226.9" y="93">13</text>
<text x="226.9" y="95.6">13</text>
<text x="236.1" y="90.2">BOOT</text>
<text x="236.1" y="95.4">VDD_OFF</text>
<text x="259" y="90.2">SCL0</text>
<text x="259.8" y="95.4">VDD</text>
<text x="271.2" y="94.3">16</text>
<text x="65.8" y="99.4">4</text>
<text x="69.7" y="100.6">PC15-OSC32_OUT</text>
<text x="95.7" y="98">PB12</text>
<text x="95.7" y="100.6">PB13</text>
<text x="103.8" y="96.9">25</text>
<text x="103.8" y="99.4">26</text>
<text x="108.6" y="96.7">P15/CS</text>
<text x="108.6" y="99.3">P14/SCLK</text>
<text x="108.6" y="101.8">P12/MISO</text>
<text x="136.9" y="99.3">SCL0</text>
<text x="136.9" y="101.8">SDA0</text>
<text x="174" y="99.4">6</text>
<text x="177.9" y="100.6">SCL</text>
<text x="189.2" y="100.6">VCC</text>
<text x="196.5" y="99.4">8</text>
<text x="226.9" y="99.4">14</text>
<text x="236.1" y="100.5">BAT_OFF</text>
<text x="259.6" y="100.5">GND</text>
<text x="271.2" y="99.4">15</text>
<text x="65.8" y="104.6">2</text>
<text x="65.8" y="102">3</text>
<text x="69.7" y="105.7">PC13</text>
<text x="69.7" y="103.1">PC14-OSC32_IN</text>
<text x="95.7" y="103.1">PB14</text>
<text x="95.7" y="105.7">PB15</text>
<text x="103.8" y="102">27</text>
<text x="103.8" y="104.6">28</text>
<text x="108.6" y="104.4">P13/MOSI</text>
<text x="174" y="107.2">1</text>
<text x="174" y="102">5</text>
<text x="177.9" y="103.1">SDA</text>
<text x="174" y="109.7">2</text>
<text x="174" y="112.3">3</text>
<text x="177.9" y="108.3">NC1</text>
<text x="177.9" y="110.9">NC2</text>
<text x="177.9" y="113.4">NC3</text>
<text x="108.6" y="114.7">INT</text>
<text x="174" y="114.9">7</text>
<text x="177.9" y="116">NC4</text>
<text x="189" y="116">GND</text>
<text x="196.5" y="114.9">4</text>
<text x="108.6" y="130.2">RADIO_GPIO1</text>
<text x="219.4" y="130.2">ACCEL_INT</text>
<text x="237.2" y="130.3">12</text>
<text x="242.3" y="131.5">INT1</text>
<text x="263.9" y="131.5">VDD</text>
<text x="271.2" y="130.3">9</text>
<text x="237.4" y="132.9">11</text>
<text x="242.3" y="134.1">INT2</text>
<text x="260.4" y="134.1">VDD_IO</text>
<text x="271.2" y="132.9">10</text>
<text x="108.6" y="140.5">BUTTON</text>
<text x="219.4" y="140.5">SCL0</text>
<text x="219.4" y="143.1">SDA0</text>
<text x="238.4" y="140.6">1</text>
<text x="238.4" y="138.1">2</text>
<text x="238.4" y="143.2">4</text>
<text x="242.3" y="141.8">SCL/SPC</text>
<text x="242.3" y="139.2">CS</text>
<text x="262.5" y="141.8">GND1</text>
<text x="264" y="139.2">RES</text>
<text x="271.2" y="138.1">5</text>
<text x="271.2" y="140.6">6</text>
<text x="271.2" y="143.2">7</text>
<text x="174" y="145.8">3</text>
<text x="177.9" y="146.9">ALERT</text>
<text x="191.1" y="146.9">V+</text>
<text x="196.5" y="145.8">5</text>
<text x="238.4" y="145.8">3</text>
<text x="242.3" y="146.9">SDO/SA0</text>
<text x="242.3" y="144.4">SDA/SDI/SDO</text>
<text x="262.5" y="144.4">GND2</text>
<text x="262.5" y="146.9">GND3</text>
<text x="271.2" y="145.8">8</text>
<text x="108.6" y="156">BOOT</text>
<text x="174" y="153.5">1</text>
<text x="174" y="151">6</text>
<text x="177.9" y="154.7">SCL</text>
<text x="177.9" y="152.1">SDA</text>
<text x="188" y="152.1">ADD0</text>
<text x="196.5" y="151">4</text>
<text x="108.6" y="158.5">RESET</text>
<text x="189" y="157.2">GND</text>
<text x="196.5" y="156.1">2</text>
</g>
<text font-size="1.8" x="12.5" y="30.6" transform="rotate(-90 12.5 30.6)">BLM15HD182SN1D</text>
</svg>
